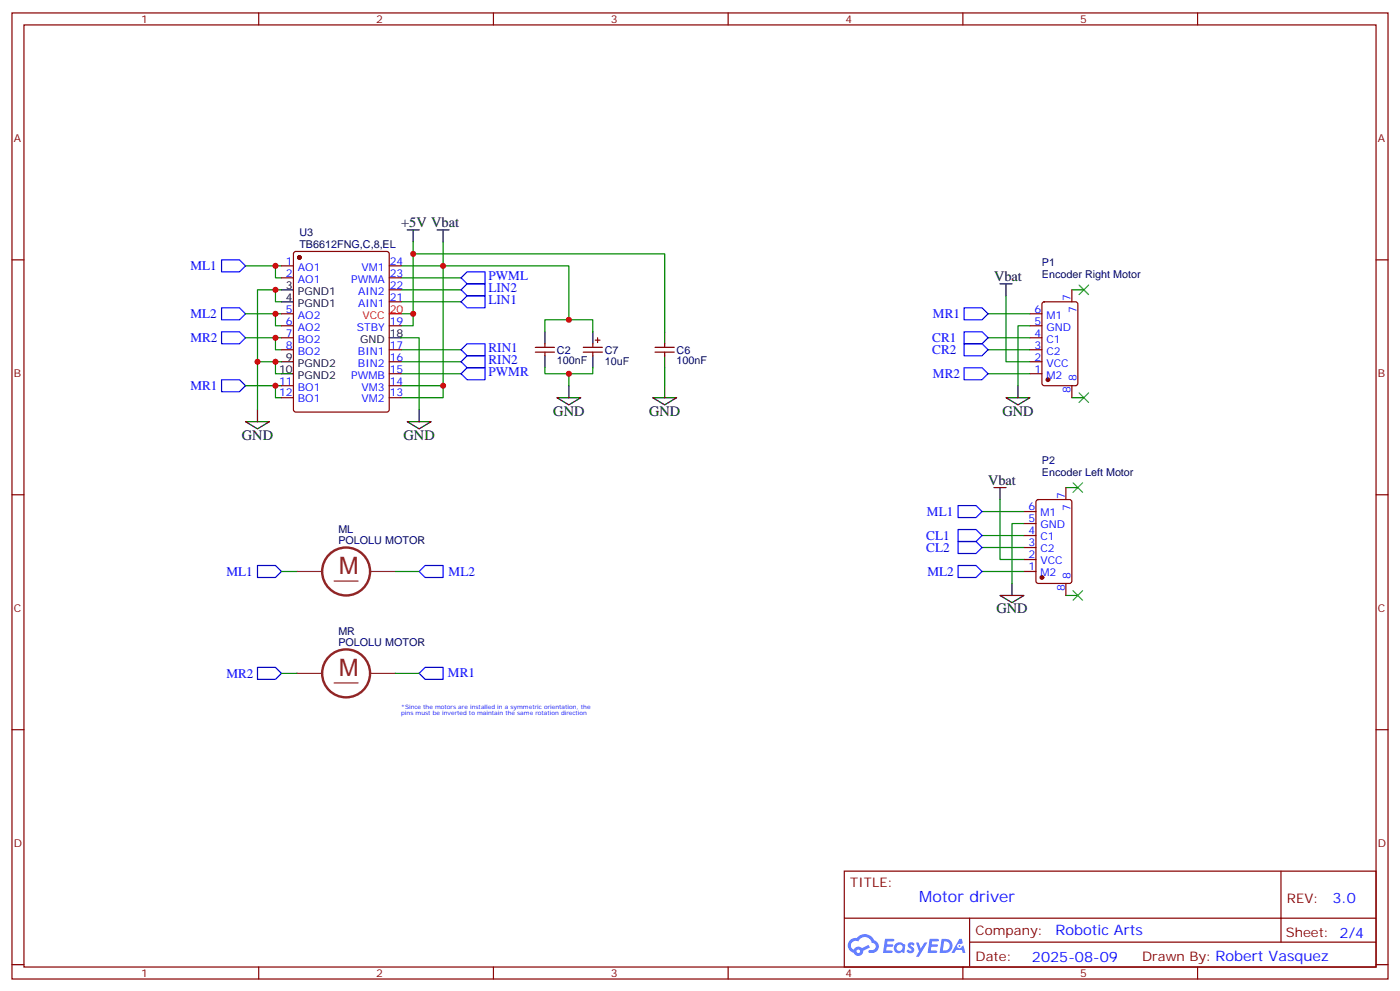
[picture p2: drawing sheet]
<svg xmlns="http://www.w3.org/2000/svg" width="412mm" height="292mm" viewBox="0 0 412 292" stroke-linecap="round" stroke-linejoin="round" font-family="sans-serif">
<g fill="none" stroke="#870000" stroke-width=".35">
<path d="M3.5 3.8h405.4v284.3h-405.4zM7.1 7.3h398.2v277.3h-398.2zM76.2 3.8v3.5M145.3 3.8v3.5M214.5 3.8v3.5M283.6 3.8v3.5M352.8 3.8v3.5M3.5 76.5h3.6M405.3 76.5h3.6M3.5 145.6h3.6M405.3 145.6h3.6M3.5 214.8h3.6"/>
<path d="M405.3 214.8h3.6M248.7 256.4h156.6v28.2h-156.6zM377.3 256.4v20.9M248.7 270.2h156.5M285.6 277.3h119.6M285.6 270.2v14.2M3.5 283.9h3.6M76.2 284.6v3.5M145.3 284.6v3.5M214.5 284.6v3.5M283.6 284.6v3.5M352.8 284.6v3.5"/>
<path d="M405.3 283.9h3.6"/>
</g>
<g fill="#5487ff">
<path d="M267.7 277.6a1.22 1.22 0 0 1 1.7 .2l-.4 .6a.47 .47 0 0 0-.3-.4 .47 .47 0 0 0-.5 .2l.1 .2a1.14 1.14 0 0 1 .8 1.8 1.14 1.14 0 0 1-1.9 0l-.2-.2 .5-.6 .7 .5a.29 .29 0 0 0 .3-.3 .29 .29 0 0 0-.2-.3 1.04 1.04 0 0 1-.6-1.7z"/>
<path d="M260.7 276.3h2.4l.3 .2-.2 .5-1.8 .1-.1 .8h1.5l.3 .4-.3 .4h-1.6l-.2 1.1h1.7l.2 .3-.2 .3-2.6 .1z"/>
<path d="M273.8 276.3h2.4l.3 .2-.1 .5-1.8 .1-.2 .8h1.6l.3 .4-.4 .4h-1.6l-.1 1.1h1.7l.2 .3-.2 .3-2.6 .1z"/>
<path d="M282.6 276.3h.7l.3 1.3-.6 .3a.69 .69 0 0 0-1 .3 .69 .69 0 0 0 .4 .9 .69 .69 0 0 0 .9-.6l.5-.2 .6 2.2h-.8l-.2-.9h-1.8l-.5 .9h-.8z"/>
<path d="M269.8 277.4h.8l.6 1.8 1.1-1.8h.9l-2.6 4.2h-.8l.9-1.5z"/>
<path d="M277.4 276.3l-.6 4.2h1.3a2.11 2.11 0 0 0 2.5-2.1 2.11 2.11 0 0 0-2.5-2.1zM278.1 277.1a1.39 1.39 0 0 1 1.7 1.4 1.39 1.39 0 0 1-1.8 1.3h-.3z"/>
<path d="M263.7 277.9a1.54 1.54 0 0 0-.1 2.2 1.54 1.54 0 0 0 2.2 .1l.6 .3 .3-2.3-.2-.3h-.4a1.49 1.49 0 0 0-2.4 0zM264 278.9a.94 .94 0 0 1 1.8 0 .94 .94 0 0 1-1.8 0z"/>
<path d="M250.4 276.7a2.18 2.18 0 0 0 1.1 3.7 1.44 1.44 0 0 0 1.6 .9 1.44 1.44 0 0 0 1.2-1.4l2-1.1-.5-.7-1.9 1a1.47 1.47 0 0 0-2.4 .4 1.39 1.39 0 0 1-.7-1.9 1.39 1.39 0 0 1 2-.5 2.12 2.12 0 0 1 2.2-1.3 2.12 2.12 0 0 1 1.9 1.7 1.14 1.14 0 0 1 1.1 1.4 1.14 1.14 0 0 1-1.7 .7 .43 .43 0 0 0-.5 .4 .43 .43 0 0 0 .4 .5 1.98 1.98 0 0 0 2.5-1.2 1.98 1.98 0 0 0-1.2-2.6 3.1 3.1 0 0 0-5.3-.6l-.9 .1zM252.3 280a.55 .55 0 0 1 1.1 0 .55 .55 0 0 1-1.1 0z"/>
<circle cx="282.6" cy="278.4" r=".26"/>
</g>
<g fill="none" stroke="#870000" stroke-width=".35">
<path d="M82.9 78.2h3.5M86.7 74.2l.4-.2h26.8l.7 .4 .1 46.2-.5 .6-27.1 .1-.6-.5-.1-46.1zM114.7 78.2h3.5M82.9 81.8h3.5M82.9 92.4h3.5M82.9 95.9h3.5M82.9 99.4h3.5M114.7 81.8h3.5M114.7 95.9h3.5M114.7 88.8h3.5M114.7 85.3h3.5M176 99.4v1.4"/>
<path d="M303.4 92.4h3.5M303.4 95.9h3.5M303.4 99.4h3.5M307.2 89l.4-.2h9.2l.6 .5 .1 23.5-.5 .7h-9.4l-.6-.4-.1-23.6zM315.7 85.3v3.5M82.9 102.9h3.5M82.9 113.5h3.5M82.9 117.1h3.5M114.7 102.9h3.5M114.7 113.5h3.5M114.7 117.1h3.5M114.7 110h3.5"/>
<path d="M114.7 106.5h3.5M157.7 102.2h5.6M157.7 103.6h5.6M160.5 101.2v1M160.5 103.6v1.1M171.8 102.2h5.6M171.8 103.6h5.6M174.6 101.2v1M174.6 103.6v1.1M175.3 100.1h1.4M193 102.2h5.6M193 103.6h5.6"/>
<path d="M195.8 101.2v1M195.8 103.6v1.1M303.4 102.9h3.5M303.4 110h3.5M303.4 106.5h3.5M315.7 113.5v3.6M301.6 157.6h3.6M301.6 154.1h3.6M301.6 150.6h3.6M305.4 147.2l.5-.2h9.1l.7 .5v23.5l-.4 .7h-9.4l-.7-.4v-23.6zM314 143.5v3.5M301.6 168.2h3.6"/>
<path d="M301.6 164.7h3.6M301.6 161.1h3.6M314 171.7v3.6"/>
</g>
<g fill="none" stroke="#000" stroke-width=".35">
<path d="M119.9 67.7h3.6M121.7 67.7v3.5M128.8 67.7h3.5M130.5 67.7v3.5M82.9 85.3h3.5M82.9 88.8h3.5M114.7 99.4h3.5M160.5 97.6v3.6M174.6 97.6v3.6M195.8 97.6v3.6M294.6 83.5h3.5M296.3 83.5v3.6"/>
<path d="M82.9 106.5h3.5M82.9 110h3.5M160.5 104.7v3.5M164 117.1h7.1l-3.5 2.1zM167.6 113.5v3.6M174.6 104.7v3.5M192.3 117.1h7l-3.5 2.1zM195.8 104.7v3.5M195.8 113.5v3.6M296.3 117.1h7.1l-3.5 2.1zM299.9 113.5v3.6M72.3 124.1h7.1l-3.6 2.1z"/>
<path d="M75.8 120.6v3.5M119.9 124.1h7.1l-3.5 2.1zM123.5 120.6v3.5M292.8 143.5h3.5M294.6 143.5v3.5M294.6 175.3h7l-3.5 2.1zM298.1 171.7v3.6"/>
</g>
<g fill="none" stroke="#008700" stroke-width=".35">
<path d="M72.3 78.2h8.8M82.9 78.2h-1.8v3.6h1.8M118.2 78.2h49.4v15.9M121.7 74.7h74.1v22.9M121.7 71.2v21.2h-3.5M130.5 71.2v45.9h-12.3M72.3 99.4h8.8M72.3 92.4h8.8M81.1 85.3h-5.3v21.2M82.9 85.3h-1.8v3.5h1.8M82.9 99.4h-1.8v3.5h1.8M82.9 92.4h-1.8v3.5h1.8"/>
<path d="M118.2 99.4h5.3v21.2M118.2 85.3h17.6M118.2 88.8h17.6M118.2 81.8h17.6M121.7 92.4v3.5h-3.5M160.5 97.6v-3.5h14.1v3.5M291 99.4h12.4M291 92.4h12.4M296.3 87.1v19.4h7.1M303.4 95.9h-3.5v17.6M315.7 85.3h3.6M72.3 113.5h8.8"/>
<path d="M81.1 106.5h-5.3v14.1M82.9 106.5h-1.8v3.5h1.8M82.9 113.5h-1.8v3.6h1.8M118.2 110h17.6M118.2 106.5h17.6M118.2 102.9h17.6M118.2 113.5h12.3M160.5 108.2v1.8h14.1v-1.8M167.6 110v3.5M195.8 108.2v5.3M291 110h12.4M291 102.9h12.4"/>
<path d="M315.7 117.1h3.6M289.3 157.6h12.3M289.3 150.6h12.3M294.6 147v17.7h7M301.6 154.1h-3.5v17.6M314 143.5h3.5M82.9 168.2h4.6M116.4 168.2h7.1M289.3 168.2h12.3M289.3 161.1h12.3M314 175.3h3.5M82.9 198.2h4.6"/>
<path d="M116.4 198.2h7.1"/>
</g>
<g fill="none" stroke="#00f" stroke-width=".35">
<path d="M65.3 76.5h5.3l1.7 1.7-1.7 1.8h-5.3zM65.3 90.6h5.3l1.7 1.8-1.7 1.7h-5.3zM65.3 97.6h5.3l1.7 1.8-1.7 1.8h-5.3zM135.8 88.8l1.8-1.7h5.3v3.5h-5.3zM135.8 85.3l1.8-1.8h5.3v3.6h-5.3zM135.8 81.8l1.8-1.8h5.3v3.5h-5.3zM284 90.6h5.3l1.7 1.8-1.7 1.7h-5.3zM284 97.6h5.3l1.7 1.8-1.7 1.8h-5.3zM65.3 111.8h5.3l1.7 1.7-1.7 1.8h-5.3zM135.8 110l1.8-1.8h5.3v3.6h-5.3zM135.8 106.5l1.8-1.8h5.3v3.5h-5.3zM135.8 102.9l1.8-1.7h5.3v3.5h-5.3z"/>
<path d="M284 108.2h5.3l1.7 1.8-1.7 1.8h-5.3zM284 101.2h5.3l1.7 1.7-1.7 1.8h-5.3zM282.2 159.4h5.3l1.8 1.7-1.8 1.8h-5.3zM282.2 155.9h5.3l1.8 1.7-1.8 1.8h-5.3zM282.2 148.8h5.3l1.8 1.8-1.8 1.7h-5.3zM75.8 166.4h5.3l1.8 1.8-1.8 1.8h-5.3zM123.5 168.2l1.7-1.8h5.3v3.6h-5.3zM282.2 166.4h5.3l1.8 1.8-1.8 1.8h-5.3zM75.8 196.4h5.3l1.8 1.8-1.8 1.8h-5.3zM125.2 196.4h5.3v3.6h-5.3l-1.7-1.8z"/>
</g>
<g fill="#870000" stroke="#870000" stroke-width=".35">
<circle cx="88.2" cy="75.8" r=".53"/>
<circle cx="308.7" cy="111.8" r=".53"/>
<circle cx="306.9" cy="170" r=".53"/>
</g>
<path d="M114.7 92.4h3.5" fill="none" stroke="#f00" stroke-width=".35"/>
<path d="M87.5 168.2h7M98.4 171h7.1M109.4 168.2h7M87.5 198.2h7M109.4 198.2h7M98.4 201h7.1" fill="none" stroke="#8c2424" stroke-width=".35"/>
<g fill="none" stroke="#8c2424" stroke-width=".71">
<circle cx="102" cy="168.2" r="7.1"/>
<circle cx="102" cy="198.2" r="7.1"/>
</g>
<path d="M317.9 83.9l2.8 2.8M320.7 83.9l-2.8 2.8M317.9 115.6l2.8 2.9M320.7 115.6l-2.8 2.9M316.1 142.1l2.8 2.8M318.9 142.1l-2.8 2.8M316.1 173.8l2.8 2.9M318.9 173.8l-2.8 2.9" fill="none" stroke="#3c3" stroke-width=".35"/>
<g fill="#c00">
<circle cx="121.7" cy="74.7" r=".88"/>
<circle cx="167.6" cy="94.1" r=".88"/>
<circle cx="130.5" cy="78.2" r=".88"/>
<circle cx="121.7" cy="92.4" r=".88"/>
<circle cx="167.6" cy="110" r=".88"/>
<circle cx="130.5" cy="113.5" r=".88"/>
<circle cx="75.8" cy="106.5" r=".88"/>
<circle cx="81.1" cy="85.3" r=".88"/>
<circle cx="81.1" cy="106.5" r=".88"/>
<circle cx="81.1" cy="113.5" r=".88"/>
<circle cx="81.1" cy="99.4" r=".88"/>
<circle cx="81.1" cy="92.4" r=".88"/>
<circle cx="81.1" cy="78.2" r=".88"/>
</g>
<g font-size="7.1" fill="#8d2323">
<text x="99.8" y="168.9">M</text>
<text x="99.8" y="198.9">M</text>
</g>
<text font-size="4.6" fill="#00f" x="270.8" y="265.4">Motor driver</text>
<g font-size="4.2">
<text x="118.2" y="67">+5V Vbat</text>
<text x="292.8" y="82.8">Vbat</text>
<text x="163" y="122.3">GND</text>
<text x="191.2" y="122.3">GND</text>
<text x="295.3" y="122.3">GND</text>
<text x="71.3" y="129.4">GND</text>
<text x="118.9" y="129.4">GND</text>
<text x="291" y="142.8">Vbat</text>
<text x="293.5" y="180.6">GND</text>
</g>
<g font-size="4.2" fill="#00f">
<text x="392.5" y="265.7">3.0</text>
<text x="310.9" y="275.2">Robotic Arts</text>
<text x="304" y="283">2025-08-09</text>
</g>
<g font-size="3.9" fill="#00f">
<text x="56.1" y="79.5">ML1</text>
<text x="143.9" y="82.6">PWML</text>
<text x="143.9" y="89.6">LIN1</text>
<text x="143.9" y="86.1">LIN2</text>
<text x="56.1" y="93.6">ML2</text>
<text x="274.8" y="93.6">MR1</text>
<text x="56.1" y="100.7">MR2</text>
<text x="274.6" y="100.7">CR1</text>
<text x="143.9" y="107.3">RIN2</text>
<text x="143.9" y="103.7">RIN1</text>
<text x="274.6" y="104.2">CR2</text>
<text x="143.9" y="110.8">PWMR</text>
<text x="274.8" y="111.2">MR2</text>
<text x="56.1" y="114.8">MR1</text>
<text x="273.1" y="151.8">ML1</text>
<text x="272.9" y="158.9">CL1</text>
<text x="272.9" y="162.4">CL2</text>
<text x="66.7" y="169.5">ML1</text>
<text x="132.2" y="169.4">ML2</text>
<text x="273.2" y="169.5">ML2</text>
<text x="66.7" y="199.4">MR2</text>
<text x="132" y="199.4">MR1</text>
</g>
<g font-size="3.9" fill="#800">
<text x="250.5" y="261">TITLE:</text>
<text x="379.1" y="265.7">REV:</text>
<text x="287.4" y="275.2">Company:</text>
<text x="378.7" y="275.8">Sheet: 2/4</text>
<text x="287.4" y="282.9">Date:</text>
<text x="336.4" y="282.9">Drawn By: Robert Vasquez</text>
</g>
<g font-size="3.2" fill="#800">
<text x="41.6" y="6.8">1</text>
<text x="110.8" y="6.8">2</text>
<text x="179.9" y="6.8">3</text>
<text x="249.1" y="6.8">4</text>
<text x="318.2" y="6.8">5</text>
<text x="4.1" y="41.9">A</text>
<text x="405.9" y="41.9">A</text>
<text x="4.1" y="111.1">B</text>
<text x="405.9" y="111.1">B</text>
<text x="4.1" y="180.2">C</text>
<text x="405.9" y="180.2">C</text>
<text x="4.1" y="249.3">D</text>
<text x="405.9" y="249.3">D</text>
<text x="41.6" y="287.6">1</text>
<text x="110.8" y="287.6">2</text>
<text x="179.9" y="287.6">3</text>
<text x="249.1" y="287.6">4</text>
<text x="318.2" y="287.6">5</text>
</g>
<g font-size="3.2" fill="#000080">
<text x="88.2" y="69.4">U3</text>
<text x="88.2" y="73">TB6612FNG,C,8,EL</text>
<text x="306.9" y="81.8">Encoder Right Motor</text>
<text x="306.9" y="78.2">P1</text>
<text x="164" y="107.2">100nF</text>
<text x="164" y="104.1">C2</text>
<text x="178.2" y="107.3">10uF</text>
<text x="178.2" y="104.1">C7</text>
<text x="199.3" y="107.2">100nF</text>
<text x="199.3" y="104.1">C6</text>
<text x="306.9" y="136.5">P2</text>
<text x="306.9" y="140">Encoder Left Motor</text>
<text x="99.7" y="160.1">POLOLU MOTOR</text>
<text x="99.7" y="157">ML</text>
<text x="99.7" y="190.1">POLOLU MOTOR</text>
<text x="99.7" y="187">MR</text>
</g>
<g font-size="3.2" fill="#00f">
<text x="84.2" y="77.9">1</text>
<text x="114.8" y="77.9">24</text>
<text x="84.2" y="81.4">2</text>
<text x="87.7" y="79.7">AO1</text>
<text x="87.7" y="83.2">AO1</text>
<text x="103.5" y="83.2">PWMA</text>
<text x="106.5" y="79.7">VM1</text>
<text x="114.8" y="81.4">23</text>
<text x="105.5" y="86.7">AIN2</text>
<text x="114.8" y="88.5">21</text>
<text x="114.8" y="84.9">22</text>
<text x="315.4" y="88.7" transform="rotate(-90 315.4 88.7)">7</text>
<text x="84.2" y="92">5</text>
<text x="84.2" y="95.5">6</text>
<text x="87.7" y="93.8">AO2</text>
<text x="105.5" y="90.2">AIN1</text>
<text x="114.8" y="95.5">19</text>
<text x="304.7" y="95.5">5</text>
<text x="304.7" y="92">6</text>
<text x="308.2" y="93.8">M1</text>
<text x="317.1" y="92.1" transform="rotate(-90 317.1 92.1)">7</text>
<text x="84.2" y="99.1">7</text>
<text x="87.7" y="97.3">AO2</text>
<text x="87.7" y="100.8">BO2</text>
<text x="105.1" y="97.3">STBY</text>
<text x="304.7" y="99.1">4</text>
<text x="308.2" y="100.8">C1</text>
<text x="308.2" y="97.3">GND</text>
<text x="84.2" y="102.6">8</text>
<text x="87.7" y="104.4">BO2</text>
<text x="105.4" y="107.9">BIN2</text>
<text x="105.4" y="104.4">BIN1</text>
<text x="114.8" y="106.1">16</text>
<text x="114.8" y="102.6">17</text>
<text x="304.7" y="106.1">2</text>
<text x="304.7" y="102.6">3</text>
<text x="308.2" y="107.9">VCC</text>
<text x="308.2" y="104.4">C2</text>
<text x="82.2" y="113.2">11</text>
<text x="103.4" y="111.4">PWMB</text>
<text x="114.8" y="113.2">14</text>
<text x="114.8" y="109.6">15</text>
<text x="304.7" y="109.6">1</text>
<text x="308.2" y="111.4">M2</text>
<text x="317.1" y="112.2" transform="rotate(-90 317.1 112.2)">8</text>
<text x="82.2" y="116.7">12</text>
<text x="87.7" y="114.9">BO1</text>
<text x="87.7" y="118.5">BO1</text>
<text x="106.5" y="118.5">VM2</text>
<text x="106.5" y="114.9">VM3</text>
<text x="114.8" y="116.7">13</text>
<text x="315.4" y="115.7" transform="rotate(-90 315.4 115.7)">8</text>
<text x="313.6" y="146.9" transform="rotate(-90 313.6 146.9)">7</text>
<text x="303" y="153.7">5</text>
<text x="303" y="150.2">6</text>
<text x="306.5" y="155.5">GND</text>
<text x="306.5" y="152">M1</text>
<text x="315.4" y="150.4" transform="rotate(-90 315.4 150.4)">7</text>
<text x="303" y="160.8">3</text>
<text x="303" y="157.3">4</text>
<text x="306.5" y="159">C1</text>
<text x="303" y="167.9">1</text>
<text x="303" y="164.3">2</text>
<text x="306.5" y="166.1">VCC</text>
<text x="306.5" y="162.6">C2</text>
<text x="306.5" y="169.6">M2</text>
<text x="313.6" y="173.9" transform="rotate(-90 313.6 173.9)">8</text>
<text x="315.4" y="170.4" transform="rotate(-90 315.4 170.4)">8</text>
</g>
<g font-size="3.2">
<text x="84.2" y="84.9">3</text>
<text x="84.2" y="88.5">4</text>
<text x="87.7" y="86.7">PGND1</text>
<text x="87.7" y="90.2">PGND1</text>
<text x="106.1" y="100.8">GND</text>
<text x="114.8" y="99.1">18</text>
<text x="84.2" y="106.1">9</text>
<text x="87.7" y="107.9">PGND2</text>
<text x="82.2" y="109.6">10</text>
<text x="87.7" y="111.4">PGND2</text>
</g>
<g font-size="3.2" fill="#f00">
<text x="106.7" y="93.8">VCC</text>
<text x="114.8" y="92">20</text>
</g>
<g font-size="1.8" fill="#00f">
<text x="118.2" y="208.8">*Since the motors are installed in a symmetric orientation, the</text>
<text x="118.2" y="210.5">pins must be inverted to maintain the same rotation direction</text>
</g>
</svg>
